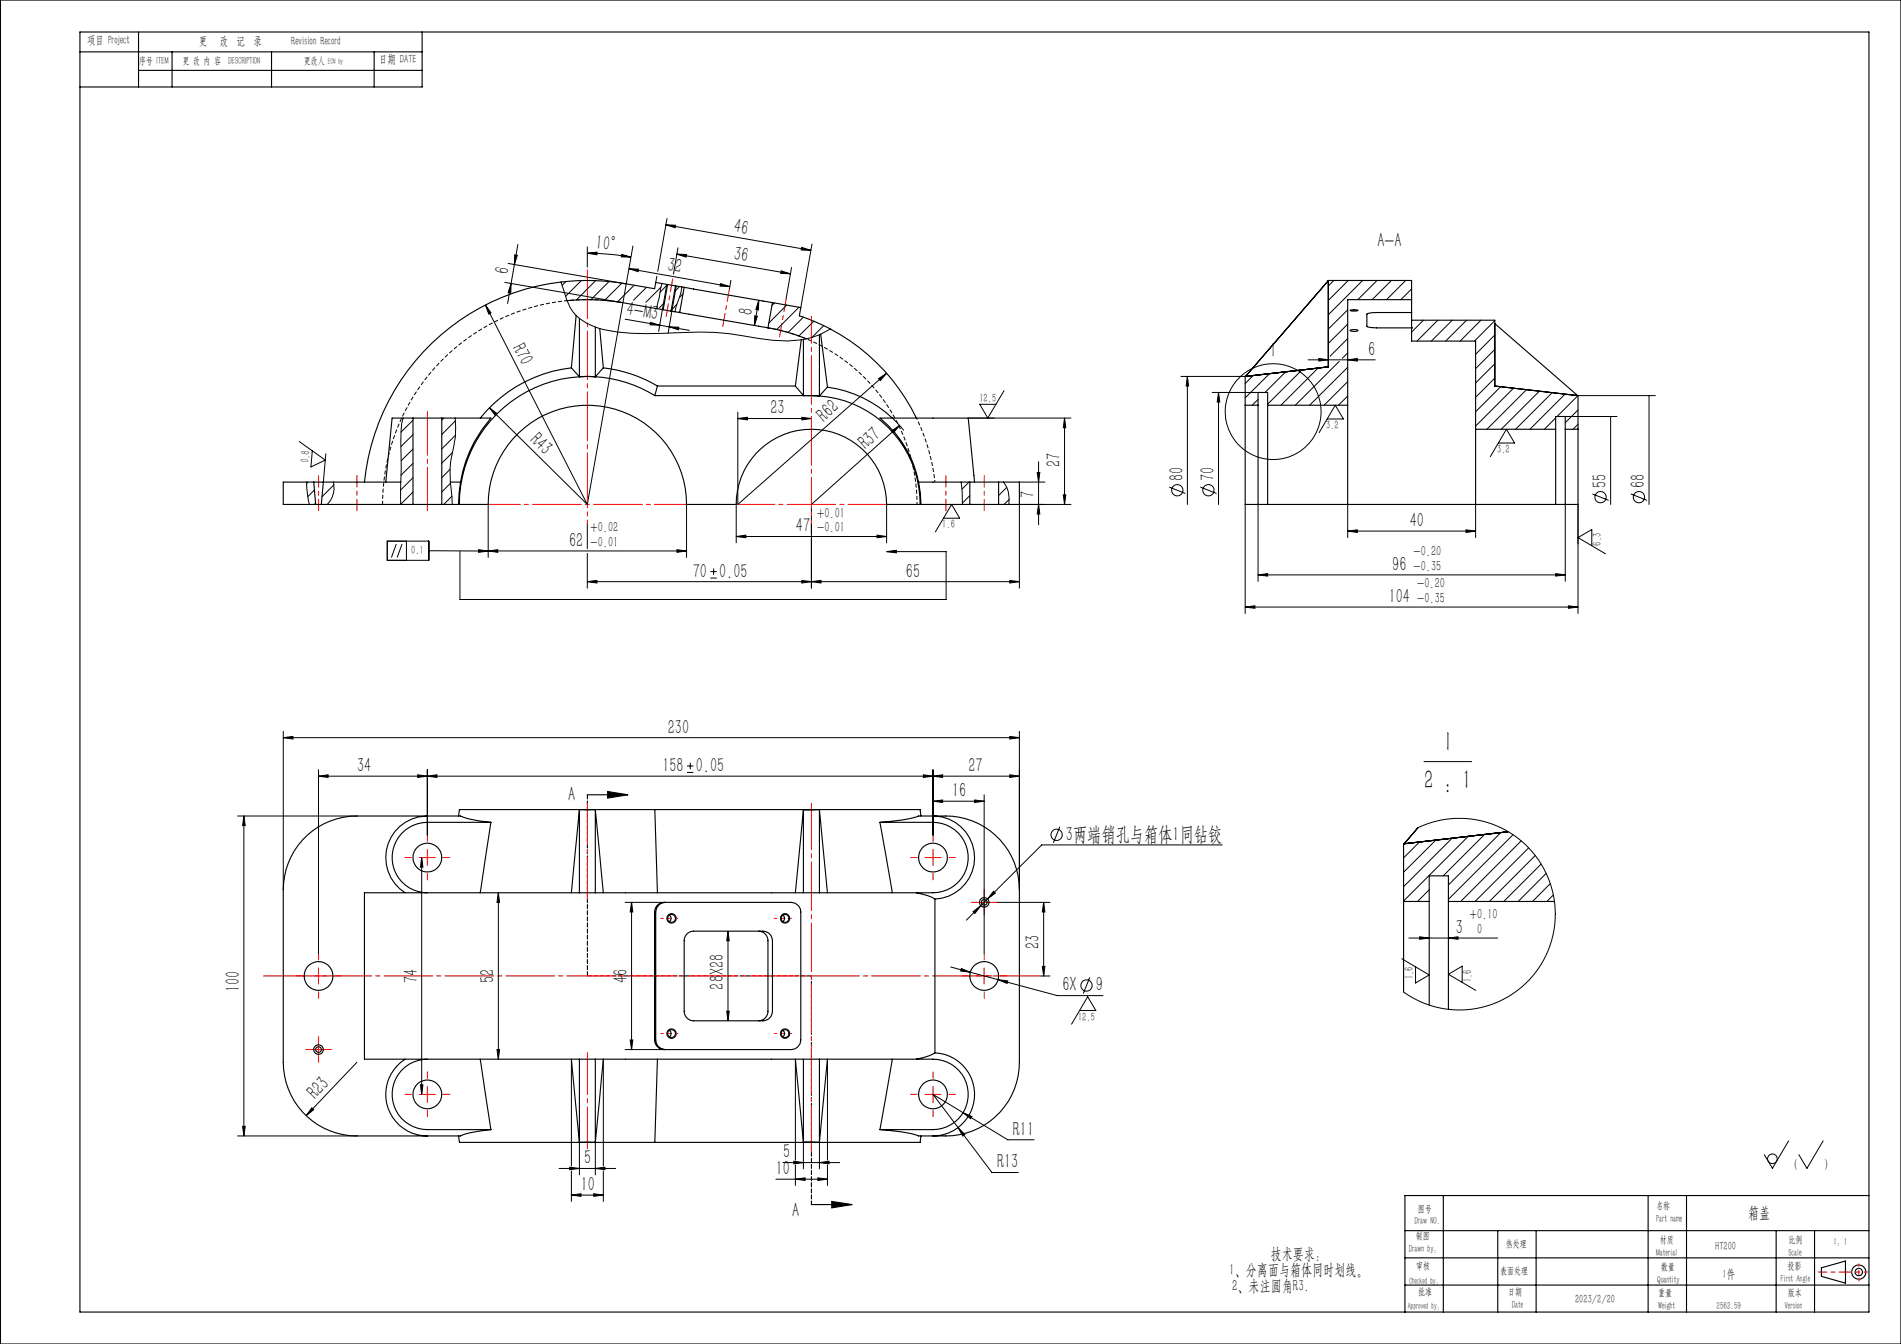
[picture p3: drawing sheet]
<svg xmlns="http://www.w3.org/2000/svg" width="594mm" height="420mm" viewBox="0 0 594 420" stroke-linecap="round" stroke-linejoin="round" font-family="sans-serif">
<g fill="none" stroke="#000" stroke-width=".31">
<path d="M160.8 79.6l.8 .2-.9 2.9zM161.8 76.4l-3.2 18.4M183.5 77.1v6.4M183.5 79.1l3-.3v.8zM183.5 79.1l8.2 .5 5.5 .7M194.3 79.5l2.9 .8h-3.1zM197.8 76.9l-14.3 80.7M208.1 70.3l3 .1-.1 .8zM208.1 70.3l45.3 7.9M208.4 68.3l-2.9 16.5M211.5 79.4l3 .1-.1 .8zM211.5 79.4l35.5 6.2"/>
<path d="M211.8 77.5l-1.4 8.2M250.5 77.3l2.9 .9-3-.1zM253.7 76.3l-3.5 19.8M151.7 95.3l1.7 2.5-.7 .4zM151.7 95.3l31.8 62.3M157.7 88.2l36.7 6.4M158.8 82.3l36.6 6.4M159.7 88.6l-.1 3-.8-.1zM175.3 88.1l.9 2.8a14.2 14.2 0 0 0 11.2 11.8 74.9 74.9 0 0 0 23.4 1.3 88.5 88.5 0 0 1 26.1 1.7 36.7 36.7 0 0 0 16.7-.2l2.8-1.1 3.1-1.6M176.9 88l-1.3 1.2M181.6 87.7l-4.9 4.9M186.1 87.7l-6 6.1"/>
<path d="M190.3 88l-5.7 5.6M194.3 88.5l-5.4 5.4M195.3 99.7l10.8 1.9M196.5 84l3 .1-.1 .8zM196.5 84l31.5 5.6M198.2 89.1l-5.3 5.3M202 89.8l-4.1 4M205.2 86.3l-.3 2M206.5 89.8l-4.7 4.7M206.8 88.6l-1.5 7.9M207.6 94.6l-1.6 1.7M208.4 88.9l-2.6 14.7"/>
<path d="M208.6 88.9l-2.4 2.5M211.3 89.4l-2.5 14.7M211.5 95.1l-1.7 1.9M212.3 89.6l-1.6 1.6M212.4 97.3l-.3 .3M213 89.7l-.2 1.5-1.9 6.2M213.4 91.8l-1.1 1.1M225.1 88.6l2.9 1-3-.2zM228.4 87.6l-.5 2.6M235.8 98.7l.8 .1-.9 2.9zM237.1 93.8l-.1 3.1-.8-.2zM237.1 93.8l-1.4 7.9"/>
<path d="M242 94.7l-.8 .8M244.1 84.6l2.9 1-3.1-.2zM245.8 95.3l-5.6 5.6M247.3 83.6l-1.7 9.7M249.7 96l-7 7M251 99.1l-4.8 4.8M416.8 87.6l-1.7 1.7M421.1 96.8l-6 6M421.3 87.6l-6.2 6.3M425.8 87.6l-10.7 10.7M430.3 87.6l-6 6M434.8 87.6l-6 6"/>
<path d="M439.2 87.6l-6 6M441.1 90.3l-3.4 3.3M203.3 100.7l2.8 .9-3-.1zM206.1 101.6l3 .5M209.1 102.1l3 .2-.1 .8zM209.1 102.1l6.3 1.1M254.3 100.4l-4.7 4.6M257.4 101.8l-3.7 3.7M274.5 118.3l2.5-1.7-1.9 2.3zM277 116.6l-46.5 41v-28.8M369 117.6h20.1M371 117.6l.4 3h-.8z"/>
<path d="M371 117.6v40M391.6 117.4l-2.5 2.5M396.7 116.8l-7.6 7.5M401.7 116.2l-6.4 6.4M406.8 115.6l-10.7 10.7M408.7 112.4h21M411.9 115l-11.6 11.6M412.1 112l3 .4-3 .4zM418.5 112.9l-13.8 13.7M421.1 112.4l3-.4v.8zM421.1 101.3l-6 6M421.1 105.8l-5.5 5.5"/>
<path d="M421.1 110.3l-1.6 1.7M421.1 114.8l-11.9 11.8M421.1 119.3l-7.4 7.3M444.8 100.1l-3.7 3.7M449.3 100.1l-6.5 6.5M453.8 100.1l-6.5 6.5M458.3 100.1l-6.6 6.5M462.7 100.1l-6.5 6.5M467.1 100.2l-6.4 6.4M467.1 104.7l-6 6M467.1 109.2l-6 6M467.1 113.7l-6 6"/>
<path d="M467.1 118.2l-6 6M93.5 138l8.1 5.8-4.4 2.1 .4-5M125.9 130.7a34.5 34.5 0 0 0-.6 10.9l-.1 16 3.8-3.8M129 131.3l-3.7 3.8M129 135.8l-3.7 3.8M138.7 130.7l-.7 .6M142.2 130.7a30.5 30.5 0 0 1-1 11.7 27.8 27.8 0 0 0-.2 10.5l.3 4.7M142.3 131.5l-4.3 4.3M142.3 136l-4.3 4.3M152.9 127.4l2.4 1.9-.5 .5zM152.9 127.4l30.6 30.2M230.5 130.8l3-.4v.8z"/>
<path d="M230.5 130.8h23M250.5 130.4l3 .4-3 .4zM278.6 134.7l2.5-1.7-2 2.3zM278.8 130.7l3.6 3.8M281.1 133l-27.6 24.6v26.2M302.5 130.7h32.1M313.7 122.1l-5.1 8.6-2.5-4.4h5.1M332.6 130.7l.4 2.9h-.8zM332.6 130.7v26.9M378.7 122.6h14.4M380.8 122.6l.3 3h-.8zM380.8 122.6v35"/>
<path d="M393.1 124.8l-1.8 1.8M414.7 130.9h5.1l-2.6-4.3-5 8.6M421.1 123.8l-2.9 2.8M468.2 138.4h5.1l-2.6-4.3-5 8.6M468.9 120.8l-7.8 7.9M472.9 121.3l-11.8 11.9M477 121.8l-12.4 12.3M481 122.3l-11.9 11.8M485 122.7l-11.4 11.4M486.1 130.6l-3.5 3.5M489 123.2l-11 10.9M489.1 130.2h16.1"/>
<path d="M493.1 128.1l-4 4M493.1 132.6l-1.6 1.5M503.3 130.2v27.4M515.3 123.6v34M517.2 123.6h-24.1l-6.5 6.6M95.8 150.7l.3 4.2 .6 2.7M96.2 150.7l-.4 .4M98.2 153.1l-2 2.1M98.6 157.3l-.4 .3M101.8 141.8l-.8 8.9M104.1 150.7a7.4 7.4 0 0 1-1.8 6.9M104.4 151.5l-3.8 3.7"/>
<path d="M129 149.3l-3.8 3.9M129 140.3l-3.6 3.7M129 144.8l-3.7 3.7M140.6 146.7l-2.6 2.6M140.8 151l-2.8 2.8M141.2 155.1l-2.6 2.5M141.4 141.4l-3.4 3.4M152.5 157.6v16.6M214.5 157.6v16.6M230 157.6v12M277 157.6v12M300.3 150.7l.4 6.9"/>
<path d="M302.8 150.7l-2.2 2.1M303 154.9l-2.3 2.4M313.6 150.7a8.9 8.9 0 0 1 1.6 6.9M314.6 152.3l-2.6 2.6M315.3 156.1l-1.6 1.5M318.5 150.7h8M324.1 147.7h.8l-.4 3zM324.5 157.6l.4 3h-.8zM324.5 144.3v19.7M332.2 154.6h.8l-.4 3zM334.6 157.6h-16.1v26.2M365.3 152.2l5.1 2"/>
<path d="M375.1 152.2l5 2M389.1 157.6v34.1M393.1 157.6v24.1M421.1 157.6v10.4M461.1 157.6v10.4M489.1 157.6v24.1M493.1 157.6v34.1M497.6 154.4l5 2M509.6 154.4l5 2M121 169.1h12.9v6h-12.9zM123.8 170l-1.5 4.2M125.6 170l-1.5 4.2"/>
<path d="M127 169.1v6M133.9 172.1l18.6 .1M143.7 172.2v15.1h151.9v-14.9h-18.5M149.5 171.8l3 .4-3 .4zM152.5 172.2l3-.4v.8zM152.5 172.2h62M183.5 163.6v7.8M183.5 172.9v10.9M211.5 171.8l3 .4-3 .4zM222 178.6h2M223 177.6v2.1M230 167.7l3-.5v.8z"/>
<path d="M230 167.7h47M274 167.2l3 .5-3 .3zM277.1 172.4l3-.4v.8zM294.8 161.9h5.1l-2.5-4.3-5.1 8.6M393.1 179.7l3-.4v.7zM393.1 179.7h96M421.1 166l3-.4v.8zM421.1 166h40M458.1 165.6l3 .4-3 .4zM486.1 179.3l3 .4-3 .3zM497.4 170.5v-5l-4.3 2.5 8.5 5.1M183.5 181.8l3-.4v.8z"/>
<path d="M183.5 181.8h135M222 180.6h2M250.5 181.4l3 .4-3 .4zM253.5 181.8l3-.4v.8zM315.5 181.4l3 .4-3 .4zM389.1 189.7l3-.4v.8zM389.1 189.7h104M490.1 189.3l3 .4-3 .4zM88.5 230.5l3-.4v.8zM88.5 228.5v49.5M88.5 230.5h230M214.7 239.4h2"/>
<path d="M215.7 238.4v2M315.5 230.1l3 .4-3 .4zM318.5 228.5v49.5M445 238h14.8M74.2 255h37.3M76.2 255l.4 3h-.8zM76.2 255v100M99.5 242.6l3-.5v.8zM99.5 240.5v57.5M99.5 242.6h219M130.5 242.1l3 .5-3 .3zM133.5 242.6l3-.5v.8z"/>
<path d="M133.5 240.5v20.5M214.7 241.4h2M288.5 242.1l3 .5-3 .3zM291.5 242.6l3-.5v.8zM291.5 240.5v20.5M291.5 250.4l3-.4v.8zM291.5 250.4h16M304.5 250l3 .4-3 .4zM307.5 248.4v49.6M315.5 242.1l3 .5-3 .3zM331.2 258.4l-2.1 5M443.1 258.7l3.7-1.5 3.6-1 4.2-.5 3.4 .1 4.1 .5 3.7 1.1 4.5 1.9 2.6 1.6 2.9 2.2 3 3.1 2.4 3.2 2 3.6 1.6 4.3 .7 3.2 .5 3.8-.1 3.9-.7 4.3-.8 2.8-1.8 4.3-1.9 3.1-2.5 3.2-2.8 2.7-3.8 2.7-3.3 1.7-4.1 1.5-4.2 .9-2.9 .2-4.8-.2-4.2-.8-3-1-3.9-1.9-2.6-1.7"/>
<path d="M131.8 268l.4 3h-.8zM131.8 268v74M155.7 279v52M155.7 279l.4 3h-.8zM310.4 278.5l.6 .6-2.4 1.8zM381.9 264h-56.4l-23.5 23.5M443.5 263.1l-4.9 5M446.6 278l-3.7 3.7M448.6 262.6l-10 10M453.7 262l-15.1 15.1M458.8 261.4l-20.2 20.2M463.9 260.8l-12.9 12.9"/>
<path d="M468.9 260.2l-16.3 16.4M472.8 260.9l-20.2 20.1M475.3 262.8l-18.9 18.9M477.7 265l-16.8 16.7M479.7 267.4l-14.3 14.3M481.5 270l-11.6 11.7M483.1 272.9l-8.7 8.8M484.4 276.1l-5.5 5.6M485.4 279.7l-2.1 2M195.3 282h12.6M197.3 282v46M197.3 282l.4 3h-.8z"/>
<path d="M227.5 291v28M227.5 291l.4 3h-.8zM304.1 284.9l2.4-1.8-1.9 2.4zM311.5 282h16.6M326.1 282v23M326.1 282l.4 3h-.8zM438 299.6l8.6 5.1-4.3 2.5v-5.1M440.2 293.1h27.8M443.6 292.8l3 .3-3 .4zM452.6 293.1l3-.3v.7zM227.1 316h.8l-.4 3zM297 302.2l6.2 1.6"/>
<path d="M300.4 302.7l2.8 1.1-3-.4zM303.2 303.8l8.7 2.4M311.9 306.2l3 .3-.2 .8zM311.9 306.2l18.5 4.9h14.2M325.2 305h2.9M325.7 302h.8l-.4 3zM337.4 315.8h5l-2.5-4.3-5.1 8.6M340.5 305.5l-2 5M456.9 307v-5.1l-4.3 2.6 8.6 5M111.5 332l-15.8 16.6M131.4 339h.8l-.4 3zM155.3 328h.8l-.4 3z"/>
<path d="M178.5 331v33.4M188.5 331v33.4M195.3 328h12.6M196.9 325h.8l-.4 3zM248.5 331v31.5M258.6 331v31.5M74.2 355h37.3M75.8 352h.8l-.4 3zM97.4 346.2l.6 .6-2.3 1.8zM181 357v10.2M186 357v10.2M251 356.9v8.4"/>
<path d="M256 357v8.3M299.4 352.4l2.1 2.1-.7 .5zM300.9 347.7l2.8 1.2-.4 .7zM300.9 347.7l14 8.5h8.2M300.9 347.7l-9.4-5.7 18.5 24.4h8.2M558.9 356.5l-5.1 8.6-2.5-4.3M569.7 356.5l-5.1 8.6-2.5-4.3M174.7 365.1h17.7M178 364.8l3 .3-3 .4zM178.5 373.5l3-.5v.9zM178.5 365.9v9.5M178.5 373.5h10"/>
<path d="M185.5 373l3 .5-3 .4zM186 365.1l3-.3v.7zM188.5 365.9v9.5M242.4 368.5h16.2M244.7 363.3h17.7M248 362.9l3 .4-3 .4zM248.5 368.5l3.1-.4v.8zM248.5 364v6.5M255.6 368.1l3 .4-3 .4zM256 363.3l3-.4v.8zM258.6 364v6.5"/>
<circle cx="397.8" cy="128.6" r="15"/>
<circle cx="367.9" cy="153.2" r="1.76"/>
<circle cx="377.6" cy="153.2" r="1.77"/>
<circle cx="500.1" cy="155.4" r="1.77"/>
<circle cx="512.1" cy="155.4" r="1.77"/>
<circle cx="330.2" cy="260.9" r="1.77"/>
<circle cx="209.8" cy="287" r="1.5"/>
<circle cx="245.3" cy="287" r="1.49"/>
<circle cx="339.5" cy="308" r="1.77"/>
<circle cx="209.8" cy="323" r="1.49"/>
<circle cx="245.3" cy="323" r="1.48"/>
<circle cx="553.8" cy="362.1" r="1.5"/>
</g>
<g fill="none" stroke="#000" stroke-width=".35">
<path d="M0 0h594v420h-594zM25 16.2h106.9M25 10h559v400h-559zM43.3 10.1v17.1M53.8 16.2v11M84.8 16.2v11M116.9 16.2v11M131.9 10v17.2h-106.9M43.3 22h88.6M177.2 94a63.9 63.9 0 0 1 17.2 .6l12.8 2.2M180 98.6l-1.5 16.4M181 99.5v18.2"/>
<path d="M207.2 96.8l2.5 .4M208.6 88.9l-3.7-.6-.4 1.9a112 112 0 0 0-19.1-2.5 70 70 0 0 0-71.5 63M208.6 88.9l2.5 .4M208.6 88.9l-1.4 7.9M209.7 97.2l2.7 .5M211.1 89.3l2.7 .5M211.1 89.3l-1.4 7.9M212.4 97.7l27.6 4.8M213.8 89.8l27.6 4.8M213.8 89.8l-1.4 7.9M241.4 94.6l8.8 1.5-.4 2.6a62.3 62.3 0 0 1 36.5 32M241.4 94.6l-1.4 7.9"/>
<path d="M415.1 87.7l-25.9 29.9 25.9-3M415.1 87.6v27M415.1 87.6h26v6M421.9 97l1.2-.2 1.2 .2-1.6 .2zM441.1 93.6v8.9M441.1 97.7h-12l-2 .5v3.7l.2 .2 2.8 .4h11M441.1 93.6h-20v33M178.5 115l2.5 2.7M178.5 115a42.8 42.8 0 0 0-28.4 15.7M181 117.7h5M181 117.7a39.9 39.9 0 0 0-37.5 39.9M186 117.7a40.1 40.1 0 0 1 18.6 5.9"/>
<path d="M186 102.2v15.5M187.4 102.7l1.1 12.3M188.5 115l-2.5 2.7M188.5 115a42.4 42.4 0 0 1 16.9 5.6M240 102.5a54.1 54.1 0 0 1 12 3.4M250.4 106.2l-1.9 14.4M251 106.1v17.5l-2.5-3M256 104.6v19.1l2.6-2.7M256.4 104.4l2.2 16.6M415.1 114.6l-26 3v9M421.9 103.2l.2-.1a2.2 2.2 0 0 1 2.2 .2l-1.2 .3-1.2-.2zM441.1 102.5h.1"/>
<path d="M441.1 102.5v4.1h20v27.5M441.1 100.1h26v20.5l26 3v10.5M467.1 101.1l25.9 22.5M129 130.7h-6.5l-2 20M129 130.7h9M129 130.7v26.9M138 130.7h15.4a40.6 40.6 0 0 0-9.5 20M138 130.7v26.9M204.6 123.6h48.9M205.4 120.6l-.8 3M205.4 120.6h43.1M253.5 123.6l2.5 .1"/>
<path d="M256 123.7a34 34 0 0 1 31.5 33.9M258.6 121a36.8 36.8 0 0 1 20.2 9.7M389.1 126.6v31h104v-23.5M389.1 126.6h4M393.1 126.6v31M393.1 126.6v-4h3v4M396.1 126.6v31M396.1 126.6h25M421.1 126.6v31M461.1 134.1v23.5M461.1 134.1h25M486.1 134.1v23.5"/>
<path d="M486.1 134.1v-3.9h3v3.9M489.1 134.1v23.5M489.1 134.1h4M98 150.7h-9.5v6.9h10.1M98 150.7h3M98 150.7l.6 6.9M98.6 157.6h1.8M100.4 157.6h28.6M101 150.7h24.2M101 150.7l-.6 6.9M129 157.6h9M138 157.6h14.5a31 31 0 0 1 31-31 31 31 0 0 1 31 31h15.5a23.5 23.5 0 0 1 23.5-23.5 23.5 23.5 0 0 1 23.5 23.5h26"/>
<path d="M140.7 150.7h3.2M143.9 150.7l-.5 3.4-.1 3.5M287 150.7l.6 3.4 .2 3.5M287 150.7a33.9 33.9 0 0 0-12-20h27.5l2 20M287 150.7h16M303 150.7h9M303 157.6h9M303 150.7v6.9M312 150.7h6.5v6.9h-6.5M312 150.7v6.9M133.5 255a13 13 0 0 0-12.5 9.4 13 13 0 0 0 5.6 14.6M153.4 257l-7-1.1-2.5-.9h-32.4a23 23 0 0 0-23 23v54a23 23 0 0 0 23 23h32.4l2.8-1 6.7-1"/>
<path d="M153.4 257l-3.3 22M153.4 257h-19.9a11 11 0 0 0-11 11 11 11 0 0 0 11 11M181 253h5M181 253l-2.5 26M181 253h-37.5l-.2 2M181 253v26M183.5 248.4h12.7M186 253l2.5 26M186 253h18.6M186 253v26M189.9 247.4l6.3 1-6.3 1zM204.6 253h51.4"/>
<path d="M204.6 253l.8 26M251 253.1v25.9M251 253.1l-2.5 25.9M256 253h31.5l.3 2M256 253l-5 .1M275 257a45.5 45.5 0 0 0 12-2h8.5a23 23 0 0 1 23 23v54a22.9 22.9 0 0 1-23 23h-8.5a42.5 42.5 0 0 0-12-2M275 257l3.8 22M275 257h16.5a11 11 0 0 1 11 11 11 11 0 0 1-11 11h-5.2M291.5 255a13 13 0 0 1 13 12.7 13 13 0 0 1-12.4 13.3M443.1 258.7l-4.4 5 32.6-3.8-32.7 3.8v18M181 279h-67.1v52h67.1M181 279h5"/>
<path d="M186 279h70M256 279h30.3M256 279v-26l2.6 26M286.3 279a15.3 15.3 0 0 1 5.8 2M205.4 282.9l1-.7 1.1-.2h39.8a2.97 2.97 0 0 1 2.9 3v40a2.97 2.97 0 0 1-2.9 3h-39.8a3 3 0 0 1-3-3v-40l.3-1.1zM207.9 282a2.97 2.97 0 0 0-3 3v40a2.97 2.97 0 0 0 3 3M209.2 285.9a1.29 1.29 0 0 1 0 2.1M214.5 292.1l1.2-.9 1-.2h21.7a3 3 0 0 1 3 3v22a3 3 0 0 1-3 3h-21.7a2.99 2.99 0 0 1-2.9-3v-22l.2-1zM237 291a2.95 2.95 0 0 1 3 3v22a2.95 2.95 0 0 1-3 3M244.6 286l.5 1-.5 1M292.1 281v48M438.6 281.7v28.3"/>
<path d="M438.6 281.7h8M446.6 281.7v32.4M446.6 281.7v-8h6v8M452.6 281.7v33.7M452.6 281.7h33.1M126.6 331a13 13 0 0 0-5.6 14.6 13 13 0 0 0 12.5 9.4M133.5 331a11 11 0 0 0-11 11 11 11 0 0 0 11 11h19.9M150.1 331l3.3 22M178.5 331l2.5 26M181 331h5M181 331v26M186 331h70"/>
<path d="M186 331v26M188.5 331l-2.5 26M205.4 331l-.8 26M209.2 322a1.29 1.29 0 0 1 0 2M244.6 322l.5 1-.5 1M248.5 331l2.5 25.9M251 331v25.9M256 331h30.3M256 331v26l2.6-26M278.8 331l-3.8 22M286.3 331a17.5 17.5 0 0 1 11 1.6 11 11 0 0 1 4.8 12.4 11 11 0 0 1-10.6 8h-16.5M292.1 329a15 15 0 0 1-5.8 2"/>
<path d="M292.1 329a13 13 0 0 1 12.4 13.3 13 13 0 0 1-13 12.7M143.3 355l.2 2h37.5M181 357h5M186 357h18.6M204.6 357h51.4M251 356.9l5 .1M287.8 355l-.3 2h-31.5M253.5 376.4h12.7M259.9 375.4l6.3 1-6.3 1.1zM451 373.6v36.4M515 373.6v36.5M527 373.6v36.5"/>
<path d="M584 373.6h-145v36.5M439 384.6h145M439 393.1h145M468 384.6v25.4M480 384.6v25.5M555 384.6v25.5M567 384.6v25.5M569.1 396.2l7.6-2.1v6.9l-7.6-2.1zM439 401.6h145"/>
<circle cx="133.5" cy="268" r="4.5"/>
<circle cx="291.5" cy="268" r="4.5"/>
<circle cx="209.8" cy="287" r="1.24"/>
<circle cx="245.3" cy="287" r="1.24"/>
<circle cx="307.5" cy="282" r="1.5"/>
<circle cx="307.5" cy="282" r=".89"/>
<circle cx="99.5" cy="305" r="4.5"/>
<circle cx="307.5" cy="305" r="4.5"/>
<circle cx="99.5" cy="328" r=".88"/>
<circle cx="99.5" cy="328" r="1.5"/>
<circle cx="209.8" cy="323" r="1.23"/>
<circle cx="245.3" cy="323" r="1.23"/>
<circle cx="133.5" cy="342" r="4.5"/>
<circle cx="291.5" cy="342" r="4.5"/>
<circle cx="580.8" cy="397.5" r="2.21"/>
<circle cx="580.8" cy="397.5" r="1.15"/>
</g>
<path d="M194.4 94.6a64 64 0 0 0-74.9 63" fill="none" stroke="#000" stroke-width=".31" stroke-dasharray="1.3 .6" stroke-dashoffset=".1" stroke-linecap="butt"/>
<path d="M286.5 157.6a56 56 0 0 0-46.4-55.2" fill="none" stroke="#000" stroke-width=".31" stroke-dasharray="1.3 .6" stroke-dashoffset=".5" stroke-linecap="butt"/>
<path d="M292.2 150.6a62 62 0 0 0-5.8-20" fill="none" stroke="#000" stroke-width=".31" stroke-dasharray="1.3 .6" stroke-dashoffset=".7" stroke-linecap="butt"/>
<g fill="none" stroke="#f00" stroke-width=".31" stroke-dasharray="15.2 1.3 1.3 1.3">
<path d="M128.5 268h-2M133.5 273v2M133.5 263v-2M138.5 268h2M286.5 268h-2M291.5 273v2M291.5 263v-2M296.5 268h2M307.5 279.5v-1.5M99.5 300v-2M305 282h-1.5M307.5 300v-2"/>
<path d="M307.5 284.5v1.5M310 282h1.5M94.5 305h-2M99.5 310v2M104.5 305h2M302.5 305h-2M307.5 310v2M312.5 305h2M97 328h-1.5M99.5 330.5v1.5M99.5 325.5v-1.5M102 328h1.5"/>
<path d="M133.5 337v-2M291.5 337v-2M128.5 342h-2M133.5 347v2M138.5 342h2M286.5 342h-2M291.5 347v2M296.5 342h2"/>
</g>
<g fill="none" stroke="#f00" stroke-width=".31">
<path d="M131 268h5M133.5 265.5v5M289 268h5M291.5 265.5v5M307.5 279.5v5M305 282h5M97 305h5M99.5 302.5v5M305 305h5M307.5 302.5v5M97 328h5M99.5 325.5v5"/>
<path d="M133.5 339.5v5M291.5 339.5v5M131 342h5M289 342h5"/>
</g>
<path d="M183.5 248.4v56.6" fill="none" stroke="#000" stroke-width=".35" stroke-dasharray="1.3 .6"/>
<path d="M183.5 305h70" fill="none" stroke="#000" stroke-width=".35" stroke-dasharray="1.3 .6" stroke-dashoffset="-.1"/>
<path d="M253.5 305v71.4" fill="none" stroke="#000" stroke-width=".35" stroke-dasharray="1.3 .6" stroke-dashoffset=".2"/>
<path d="M99.5 159.6v-11M111.5 148.6v11M295.5 148.6v11M307.5 159.6v-11" fill="none" stroke="#f00" stroke-width=".31" stroke-dasharray="15.2 1.3 1.3 1.3" stroke-dashoffset="11.6"/>
<path d="M133.5 128.6v31" fill="none" stroke="#f00" stroke-width=".31" stroke-dasharray="15.2 1.3 1.3 1.3" stroke-dashoffset="1.6"/>
<path d="M208.1 99l2.1-11.9M227.9 90.2l-2.1 11.8M243.6 105.2l2.1-11.9" fill="none" stroke="#f00" stroke-width=".31" stroke-dasharray="15.2 1.3 1.3 1.3" stroke-dashoffset="11.1"/>
<path d="M206.5 287h5.3M241.9 287h5.4M206.5 323h5.3M241.9 323h5.4M580.8 395v5.3" fill="none" stroke="#f00" stroke-width=".31" stroke-dasharray="15.2 1.3 1.3 1.3" stroke-dashoffset="14.5"/>
<path d="M183.5 251v30M183.5 359v-30" fill="none" stroke="#f00" stroke-width=".31" stroke-dasharray="15.2 1.3 1.3 1.3" stroke-dashoffset="2.1"/>
<path d="M253.5 360v-109" fill="none" stroke="#f00" stroke-width=".31" stroke-dasharray="15.2 1.3 1.3 1.3" stroke-dashoffset=".7"/>
<path d="M82.3 305h242.9" fill="none" stroke="#f00" stroke-width=".31" stroke-dasharray="15.2 1.3 1.3 1.3" stroke-dashoffset=".5"/>
<path d="M577.4 397.5h6.2" fill="none" stroke="#f00" stroke-width=".31" stroke-dasharray="15.2 1.3 1.3 1.3" stroke-dashoffset="14"/>
<path d="M568.2 397.5h9.2" fill="none" stroke="#f00" stroke-width=".31" stroke-dasharray="15.2 1.3 1.3 1.3" stroke-dashoffset="12.6"/>
<path d="M152.5 157.6h62" fill="none" stroke="#f00" stroke-width=".31" stroke-dasharray="15.2 1.3 1.3 1.3" stroke-dashoffset="5.2"/>
<path d="M230 157.6h47" fill="none" stroke="#f00" stroke-width=".31" stroke-dasharray="15.2 1.3 1.3 1.3" stroke-dashoffset="3.2"/>
<path d="M183.5 157.6v-74.1" fill="none" stroke="#f00" stroke-width=".31" stroke-dasharray="15.2 1.3 1.3 1.3" stroke-dashoffset="-.9"/>
<path d="M253.5 157.6v-58.7" fill="none" stroke="#f00" stroke-width=".31" stroke-dasharray="15.2 1.3 1.3 1.3" stroke-dashoffset="6.8"/>
<path d="M183.5 157.6v6M253.5 157.6v6" fill="none" stroke="#f00" stroke-width=".31" stroke-dasharray="15.2 1.3 1.3 1.3" stroke-dashoffset="14.2"/>
<g fill="#000">
<path d="M151.7 95.3l1.7 2.5-.7 .4zM274.5 118.3l2.5-1.7-1.9 2.3zM152.9 127.4l2.4 1.9-.5 .5zM278.6 134.7l2.5-1.7-2 2.3zM149.5 171.8l3 .4-3 .4zM277.1 172.4l3-.4v.8zM97.4 346.2l.6 .6-2.3 1.8z"/>
<path d="M208.1 70.3l3 .1-.1 .8zM250.5 77.3l2.9 .9-3-.1z"/>
<path d="M211.5 79.4l3 .1-.1 .8zM244.1 84.6l2.9 1-3.1-.2zM203.3 100.7l2.8 .9-3-.1zM209.1 102.1l3 .2-.1 .8z"/>
<path d="M160.8 79.6l.8 .2-.9 2.9zM159.7 88.6l-.1 3-.8-.1z"/>
<path d="M196.5 84l3 .1-.1 .8zM225.1 88.6l2.9 1-3-.2z"/>
<path d="M194.3 79.5l2.9 .8h-3.1zM183.5 79.1l3-.3v.8z"/>
<path d="M237.1 93.8l-.1 3.1-.8-.2zM235.8 98.7l.8 .1-.9 2.9z"/>
<path d="M412.1 112l3 .4-3 .4zM421.1 112.4l3-.4v.8z"/>
<path d="M324.1 147.7h.8l-.4 3zM324.5 157.6l.4 3h-.8zM332.6 130.7l.4 2.9h-.8zM332.2 154.6h.8l-.4 3zM131.4 339h.8l-.4 3zM131.8 268l.4 3h-.8zM380.8 122.6l.3 3h-.8zM371 117.6l.4 3h-.8z"/>
<path d="M152.5 172.2l3-.4v.8zM211.5 171.8l3 .4-3 .4z"/>
<path d="M230 167.7l3-.5v.8zM274 167.2l3 .5-3 .3zM183.5 181.8l3-.4v.8zM250.5 181.4l3 .4-3 .4zM230.5 130.8l3-.4v.8zM250.5 130.4l3 .4-3 .4z"/>
<path d="M393.1 179.7l3-.4v.7zM486.1 179.3l3 .4-3 .3zM443.6 292.8l3 .3-3 .4zM452.6 293.1l3-.3v.7z"/>
<path d="M421.1 166l3-.4v.8zM458.1 165.6l3 .4-3 .4z"/>
<path d="M315.5 181.4l3 .4-3 .4zM253.5 181.8l3-.4v.8z"/>
<path d="M389.1 189.7l3-.4v.8zM490.1 189.3l3 .4-3 .4z"/>
<path d="M315.5 230.1l3 .4-3 .4zM88.5 230.5l3-.4v.8zM304.5 250l3 .4-3 .4zM291.5 250.4l3-.4v.8z"/>
<path d="M99.5 242.6l3-.5v.8zM130.5 242.1l3 .5-3 .3zM133.5 242.6l3-.5v.8zM288.5 242.1l3 .5-3 .3zM291.5 242.6l3-.5v.8zM315.5 242.1l3 .5-3 .3zM248 362.9l3 .4-3 .4zM256 363.3l3-.4v.8z"/>
<path d="M189.9 247.4l6.3 1-6.3 1zM259.9 375.4l6.3 1-6.3 1.1z"/>
<path d="M326.1 282l.4 3h-.8zM325.7 302h.8l-.4 3zM76.2 255l.4 3h-.8zM75.8 352h.8l-.4 3zM155.7 279l.4 3h-.8zM155.3 328h.8l-.4 3zM197.3 282l.4 3h-.8zM196.9 325h.8l-.4 3zM227.5 291l.4 3h-.8zM227.1 316h.8l-.4 3z"/>
<path d="M300.4 302.7l-.2 .7 3 .4zM311.9 306.2l2.8 1.1 .2-.8zM300.9 347.7l2.4 1.9 .4-.7zM299.4 352.4l1.4 2.6 .7-.5zM304.1 284.9l.5 .6 1.9-2.4zM310.4 278.5l-1.8 2.4 2.4-1.8z"/>
<path d="M178.5 373.5l3-.5v.9zM185.5 373l3 .5-3 .4z"/>
<path d="M178 364.8l3 .3-3 .4zM186 365.1l3-.3v.7z"/>
<path d="M248.5 368.5l3.1-.4v.8zM255.6 368.1l3 .4-3 .4z"/>
</g>
<g font-size="8.5">
<text x="451.9" y="234.6">I</text>
<text x="445" y="246.4">2 : 1</text>
</g>
<g font-size="6.4">
<text x="159.9" y="108.6" transform="rotate(63 159.9 108.6)">R70</text>
<text x="165.3" y="137.9" transform="rotate(45 165.3 137.9)">R43</text>
<text x="270.6" y="140.7" transform="rotate(-42 270.6 140.7)">R37</text>
</g>
<g font-size="6.3">
<text x="186" y="77.8" transform="rotate(5 186 77.8)">10°</text>
<text x="229.1" y="72.7" transform="rotate(10 229.1 72.7)">46</text>
<text x="430.4" y="77.2">A-A</text>
<text x="229.1" y="81.2" transform="rotate(10 229.1 81.2)">36</text>
<text x="158.9" y="86.1" transform="rotate(-80 158.9 86.1)">6</text>
<text x="208.4" y="84.8" transform="rotate(10 208.4 84.8)">32</text>
<text x="195.6" y="98.5" transform="rotate(10 195.6 98.5)">4-M3</text>
<text x="235" y="98.6" transform="rotate(-80 235 98.6)">8</text>
<text x="397.5" y="111.4">I</text>
<text x="427.5" y="111.2">6</text>
<text x="240.8" y="129.5">23</text>
<text x="257.6" y="132.1" transform="rotate(-41 257.6 132.1)">R62</text>
<text x="331.4" y="146" transform="rotate(-90 331.4 146)">27</text>
<text x="323.3" y="155.7" transform="rotate(-90 323.3 155.7)">7</text>
<text x="369.8" y="150.3" transform="rotate(-90 369.8 150.3)">80</text>
<text x="379.5" y="150.3" transform="rotate(-90 379.5 150.3)">70</text>
<text x="502" y="152.4" transform="rotate(-90 502 152.4)">55</text>
<text x="514" y="152.4" transform="rotate(-90 514 152.4)">68</text>
<text x="248.7" y="166.4">47</text>
<text x="440.5" y="164.7">40</text>
<text x="177.8" y="170.9">62</text>
<text x="435" y="178.4">96</text>
<text x="216.5" y="180.5">70</text>
<text x="224.7" y="180.5">0.05</text>
<text x="283.1" y="180.5">65</text>
<text x="433.9" y="188.4">104</text>
<text x="208.7" y="229.3">230</text>
<text x="111.6" y="241.3">34</text>
<text x="207" y="241.3">158</text>
<text x="217.4" y="241.3">0.05</text>
<text x="302.6" y="241.3">27</text>
<text x="177.6" y="250.3">A</text>
<text x="297.5" y="249.1">16</text>
<text x="333.1" y="262.7">3两端销孔与箱体1同钻铰</text>
<text x="454.9" y="291.9">3</text>
<text x="324.8" y="296.6" transform="rotate(-90 324.8 296.6)">23</text>
<text x="75" y="310" transform="rotate(-90 75 310)">100</text>
<text x="130.5" y="307.1" transform="rotate(-90 130.5 307.1)">74</text>
<text x="154.5" y="307.1" transform="rotate(-90 154.5 307.1)">52</text>
<text x="196.1" y="307.1" transform="rotate(-90 196.1 307.1)">46</text>
<text x="226.2" y="309.2" transform="rotate(-90 226.2 309.2)">28X28</text>
<text x="332" y="309.8">6X</text>
<text x="342.4" y="309.8">9</text>
<text x="98.6" y="343.8" transform="rotate(-46 98.6 343.8)">R23</text>
<text x="316.5" y="354.9">R11</text>
<text x="182.6" y="363.9">5</text>
<text x="244.7" y="362">5</text>
<text x="311.5" y="365.1">R13</text>
<text x="242.4" y="367.2">10</text>
<text x="181.5" y="372.2">10</text>
<text x="247.6" y="380.2">A</text>
</g>
<g font-size="4.9">
<text x="546.2" y="380.6">箱盖</text>
<text x="397.1" y="393.5">技术要求：</text>
<text x="384.1" y="398.5">1、分离面与箱体同时划线。</text>
<text x="385" y="403.4">2、未注圆角R3.</text>
</g>
<g font-size="4.6">
<text x="255.4" y="161.8">+0.01</text>
<text x="184.5" y="166.3">+0.02</text>
<text x="255.4" y="166.4">-0.01</text>
<text x="184.5" y="170.9">-0.01</text>
<text x="441.7" y="173.8">-0.20</text>
<text x="441.7" y="178.4">-0.35</text>
<text x="442.8" y="183.8">-0.20</text>
<text x="442.8" y="188.4">-0.35</text>
<text x="459.3" y="287.3">+0.10</text>
<text x="461.6" y="291.9">0</text>
</g>
<g font-size="3.8">
<text x="27.2" y="13.7">项目 Project</text>
<text x="62.1" y="14.2">更</text>
<text x="68.7" y="14.2">改 记 录</text>
<text x="91" y="14.2">Revision Record</text>
<text x="118.4" y="19.8">日期 DATE</text>
<text x="306" y="125.6">12.5</text>
<text x="414.3" y="134.1">3.2</text>
<text x="467.8" y="141.6">3.2</text>
<text x="96.5" y="144.7" transform="rotate(-85 96.5 144.7)">0.8</text>
<text x="294.4" y="165.1">1.6</text>
<text x="128.5" y="173.2">0.1</text>
<text x="500.3" y="170.5" transform="rotate(-90 500.3 170.5)">6.3</text>
<text x="441.6" y="306.1" transform="rotate(-90 441.6 306.1)">1.6</text>
<text x="459.8" y="307" transform="rotate(-90 459.8 307)">1.6</text>
<text x="336.9" y="319">12.5</text>
<text x="559.2" y="365.1">（</text>
<text x="570" y="365.1">）</text>
<text x="535.9" y="390.7">HT200</text>
<text x="538.2" y="399.5">1件</text>
<text x="492.2" y="407">2023/2/20</text>
</g>
<text font-size="3.2" x="43.4" y="20">序号 ITEM</text>
<g font-size="3.1">
<text x="57.1" y="20">更 改 内 容 DESCRIPTION</text>
<text x="95" y="20">更改人</text>
<text x="517.5" y="377.9">名称</text>
<text x="442" y="382.6">Draw NO.</text>
<text x="443" y="378.6">图号</text>
<text x="517.5" y="381.9">Part name</text>
<text x="442.4" y="387.1">制图</text>
<text x="470.6" y="389.6">热处理</text>
<text x="518.6" y="388.4">材质</text>
<text x="558.9" y="388.4">比例</text>
<text x="572.9" y="389.1">1：1</text>
<text x="440.2" y="391.1">Drawn by:</text>
<text x="517.5" y="392.4">Material</text>
<text x="558.9" y="392.4">Scale</text>
<text x="442.5" y="396.7">审核</text>
<text x="468.7" y="398">表面处理</text>
<text x="517.8" y="400.8">Quantity</text>
<text x="518.9" y="396.8">数量</text>
<text x="556.4" y="400.6">First Angle</text>
<text x="558.6" y="396.6">投影</text>
<text x="443.2" y="404.7">批准</text>
<text x="471.3" y="404.7">日期</text>
<text x="518.2" y="405">重量</text>
<text x="558.6" y="405">版本</text>
<text x="472.4" y="408.7">Date</text>
<text x="518.2" y="409">Weight</text>
<text x="536.4" y="409">2562.59</text>
<text x="557.5" y="409">Version</text>
</g>
<g font-size="2.8">
<text x="440.3" y="401.1">Checked by：</text>
<text x="439.9" y="409.1">Approved by：</text>
</g>
<text font-size="2.5" x="102.4" y="20">ECN by</text>
</svg>
